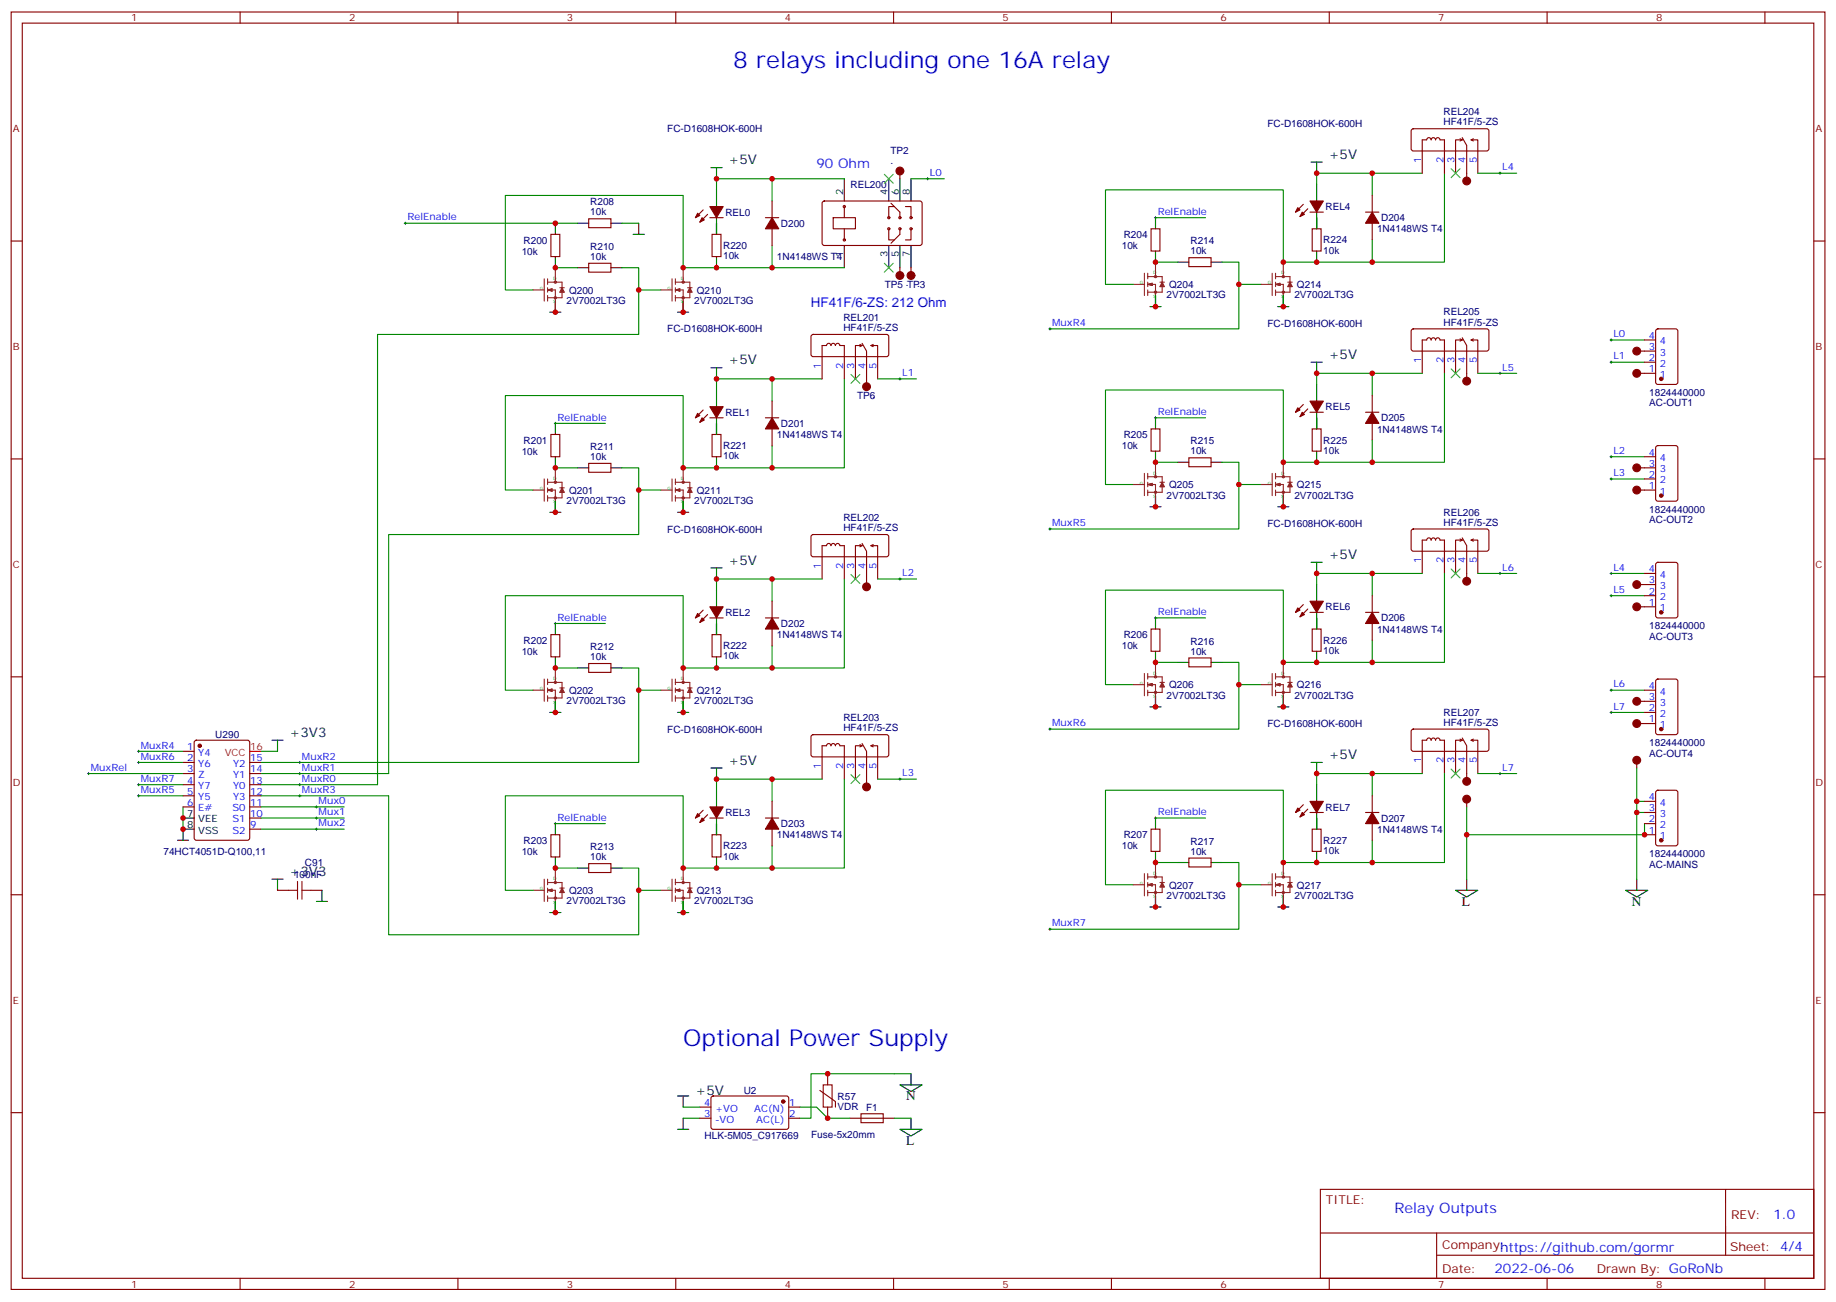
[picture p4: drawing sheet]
<svg xmlns="http://www.w3.org/2000/svg" width="583mm" height="413mm" viewBox="0 0 583 413" stroke-linecap="round" stroke-linejoin="round" font-family="sans-serif">
<g fill="none" stroke="#870000" stroke-width=".35">
<path d="M3.5 3.8h575.8v405.4h-575.8zM7.1 7.3h568.6v398.3h-568.6zM76.2 3.8v3.5M145.4 3.8v3.5M214.5 3.8v3.5M283.6 3.8v3.5M352.8 3.8v3.5M421.9 3.8v3.5M491.1 3.8v3.5M560.2 3.8v3.5M448.2 41.1l.4-.2h23.6l.4 .7v5.9l-.7 .4-23.5-.1-.5-.6v-5.6zM451.4 55v-10.6h1.5a.71 .71 0 0 1 .7-.7 .71 .71 0 0 1 .7 .7 .71 .71 0 0 1 .7-.7 .71 .71 0 0 1 .7 .7 .71 .71 0 0 1 .7-.7 .71 .71 0 0 1 .7 .7h1.4v10.6"/>
<path d="M463.4 44l.7 .4M464.1 44.4h-2.1v10.6M464.1 43.7l1.5 2.4v8.9M464.1 44.4l-.7 .3M467 44.4h2.1v10.6M467 44.4l.7 .3M467.7 44l-.7 .4M3.5 76.5h3.6M174.9 74.4h2.8v7h-2.8zM186.9 69.4h7v2.8h-7zM223.2 66.6l-2.5 2.5M224.6 68l-2.5 2.5"/>
<path d="M225.3 69.1h4.3M226 74.4h2.8v7h-2.8zM243 69.1h4.2M245.1 63.8v5.3M245.1 72.6v5.3M261.2 64l.5-.2h30.6l.4 .7-.1 13-.6 .4-30.6-.1-.5-.6v-12.7zM264.5 69.1h7v3.5h-7zM268 65.5v3.6M268 72.6v3.5M282.1 72.6v3.5h1.8M282.8 64.5l2.8 2.8v1.8M283.9 65.5h-1.8v3.6"/>
<path d="M285.6 72.6v1.8l-2.8 2.8M287.4 65.5h1.8v3.6M289.2 72.6v3.5h-1.8M365.4 72.6h2.8v7.1h-2.8zM413.7 64.8l-2.5 2.5M415.1 66.3l-2.5 2.4M415.8 67.3h4.3M416.5 72.6h2.8v7.1h-2.8zM433.5 67.3h4.2M435.6 62v5.3M435.6 70.8v5.3M575.7 76.5h3.6"/>
<path d="M186.9 83.5h7v2.9h-7zM377.4 81.8h7v2.8h-7zM257.7 106.3l.4-.2 23.6 .1 .4 .6v5.9l-.7 .5-23.5-.1-.5-.6v-5.7zM272.9 109.3l.7 .3M273.6 109.6h-2.1v10.6M273.6 108.9l1.5 2.5v8.8M273.6 109.6l-.7 .4M276.5 109.6h2.1v10.6M276.5 109.6l.7 .4M277.2 109.3l-.7 .3M448.2 104.6l.4-.2h23.6l.4 .7v5.9l-.7 .4-23.5-.1-.5-.6v-5.6zM451.4 118.5v-10.6h1.5a.71 .71 0 0 1 .7-.7 .71 .71 0 0 1 .7 .7 .71 .71 0 0 1 .7-.7 .71 .71 0 0 1 .7 .7 .71 .71 0 0 1 .7-.7 .71 .71 0 0 1 .7 .7h1.4v10.6"/>
<path d="M463.4 107.5l.7 .4M464.1 107.9h-2.1v10.6M464.1 107.2l1.5 2.4v8.9M464.1 107.9l-.7 .3M467 107.9h2.1v10.6M467 107.9l.7 .3M467.7 107.5l-.7 .4M522 107.9h3.5M522 118.5h3.5M522 114.9h3.5M522 111.4h3.5M525.8 104.6l.4-.2h5.7l.6 .4 .1 16.5-.5 .6-5.9 .1-.6-.5-.1-16.4z"/>
<path d="M174.9 137.9h2.8v7h-2.8zM223.2 130.1l-2.5 2.5M224.6 131.5l-2.5 2.5M225.3 132.6h4.3M226 137.9h2.8v7h-2.8zM243 132.6h4.2M245.1 127.3v5.3M245.1 136.1v5.3M260.9 120.2v-10.6h1.5a.71 .71 0 0 1 .7-.7 .71 .71 0 0 1 .7 .7 .71 .71 0 0 1 .7-.7 .71 .71 0 0 1 .7 .7 .71 .71 0 0 1 .7-.7 .71 .71 0 0 1 .7 .7h1.4v10.6M365.4 136.1h2.8v7.1h-2.8zM413.7 128.3l-2.5 2.5M415.1 129.8l-2.5 2.4"/>
<path d="M415.8 130.8h4.3M416.5 136.1h2.8v7.1h-2.8zM433.5 130.8h4.2M435.6 125.5v5.3M435.6 134.3v5.3M3.5 145.6h3.6M186.9 147h7v2.9h-7zM377.4 145.3h7v2.8h-7zM522 155.5h3.5M522 152h3.5M522 148.4h3.5M522 144.9h3.5"/>
<path d="M525.8 141.6l.4-.2h5.7l.6 .4 .1 16.5-.5 .7h-5.9l-.6-.4-.1-16.5zM575.7 145.6h3.6M257.7 169.8l.4-.2 23.6 .1 .4 .6v5.9l-.7 .5-23.5-.1-.5-.6v-5.7zM272.9 172.8l.7 .3M273.6 173.1h-2.1v10.6M273.6 172.4l1.5 2.5v8.8M273.6 173.1l-.7 .4M276.5 173.1h2.1v10.6M276.5 173.1l.7 .4M277.2 172.8l-.7 .3M448.2 168.1l.4-.2h23.6l.4 .7v5.9l-.7 .4-23.5-.1-.5-.6v-5.6zM463.4 171l.7 .4"/>
<path d="M464.1 171.4h-2.1v10.6M464.1 170.7l1.5 2.4v8.9M464.1 171.4l-.7 .3M467 171.4h2.1v10.6M467 171.4l.7 .3M467.7 171l-.7 .4M525.8 178.6l.4-.2h5.7l.6 .5 .1 16.5-.5 .6-5.9 .1-.6-.5-.1-16.5zM223.2 193.6l-2.5 2.5M224.6 195l-2.5 2.5M225.3 196.1h4.3M243 196.1h4.2M245.1 190.8v5.3"/>
<path d="M245.1 199.6v5.3M260.9 183.7v-10.6h1.5a.71 .71 0 0 1 .7-.7 .71 .71 0 0 1 .7 .7 .71 .71 0 0 1 .7-.7 .71 .71 0 0 1 .7 .7 .71 .71 0 0 1 .7-.7 .71 .71 0 0 1 .7 .7h1.4v10.6M365.4 199.6h2.8v7.1h-2.8zM413.7 191.8l-2.5 2.5M415.1 193.3l-2.5 2.4M415.8 194.3h4.3M416.5 199.6h2.8v7.1h-2.8zM433.5 194.3h4.2M435.6 189v5.3M435.6 197.8v5.3M451.4 182v-10.6h1.5a.71 .71 0 0 1 .7-.7 .71 .71 0 0 1 .7 .7 .71 .71 0 0 1 .7-.7 .71 .71 0 0 1 .7 .7 .71 .71 0 0 1 .7-.7 .71 .71 0 0 1 .7 .7h1.4v10.6M522 192.5h3.5"/>
<path d="M522 189h3.5M522 185.5h3.5M522 182h3.5M3.5 214.8h3.6M174.9 201.4h2.8v7h-2.8zM186.9 210.5h7v2.9h-7zM226 201.4h2.8v7h-2.8zM377.4 208.8h7v2.8h-7zM522 219h3.5M525.8 215.7l.4-.2h5.7l.6 .4 .1 16.5-.5 .7h-5.9l-.6-.4-.1-16.5zM575.7 214.8h3.6M58.1 238.4h3.5"/>
<path d="M61.9 235.1l.4-.2h16.3l.6 .4 .1 30.6-.5 .7h-16.5l-.6-.4-.1-30.6zM257.7 233.3l.4-.2 23.6 .1 .4 .6v5.9l-.7 .5-23.5-.1-.5-.6v-5.7zM272.9 236.3l.7 .3M273.6 236.6h-2.1v10.6M273.6 235.9l1.5 2.5v8.8M273.6 236.6l-.7 .4M276.5 236.6h2.1v10.6M276.5 236.6l.7 .4M277.2 236.3l-.7 .3M448.2 231.6l.4-.2h23.6l.4 .7v5.9l-.7 .4-23.5-.1-.5-.6v-5.6zM463.4 234.5l.7 .4M464.1 234.9h-2.1v10.6"/>
<path d="M464.1 234.2l1.5 2.4v8.9M464.1 234.9l-.7 .3M467 234.9h2.1v10.6M467 234.9l.7 .3M467.7 234.5l-.7 .4M522 229.6h3.5M522 226.1h3.5M522 222.5h3.5M58.1 241.9h3.5M58.1 245.5h3.5M58.1 249h3.5M58.1 252.5h3.5"/>
<path d="M58.1 256h3.5M79.3 259.6h3.5M79.3 241.9h3.5M79.3 245.5h3.5M79.3 249h3.5M79.3 252.5h3.5M79.3 256h3.5M223.2 257.1l-2.5 2.5M224.6 258.5l-2.5 2.5M225.3 259.6h4.3M243 259.6h4.2M245.1 254.3v5.3"/>
<path d="M260.9 247.2v-10.6h1.5a.71 .71 0 0 1 .7-.7 .71 .71 0 0 1 .7 .7 .71 .71 0 0 1 .7-.7 .71 .71 0 0 1 .7 .7 .71 .71 0 0 1 .7-.7 .71 .71 0 0 1 .7 .7h1.4v10.6M413.7 255.3l-2.5 2.5M415.1 256.8l-2.5 2.4M415.8 257.8h4.3M433.5 257.8h4.2M435.6 252.5v5.3M451.4 245.5v-10.6h1.5a.71 .71 0 0 1 .7-.7 .71 .71 0 0 1 .7 .7 .71 .71 0 0 1 .7-.7 .71 .71 0 0 1 .7 .7 .71 .71 0 0 1 .7-.7 .71 .71 0 0 1 .7 .7h1.4v10.6M522 257.8h3.5M522 254.3h3.5M525.8 251l.4-.2h5.7l.6 .4 .1 16.5-.5 .6-5.9 .1-.6-.5-.1-16.4zM79.3 263.1h3.5M174.9 264.9h2.8v7h-2.8z"/>
<path d="M186.9 274h7v2.9h-7zM226 264.9h2.8v7h-2.8zM245.1 263.1v5.3M365.4 263.1h2.8v7.1h-2.8zM377.4 272.3h7v2.8h-7zM416.5 263.1h2.8v7.1h-2.8zM435.6 261.3v5.3M522 264.9h3.5M522 261.3h3.5M3.5 283.9h3.6M88.1 282.5h3.5M98.7 282.5h3.5"/>
<path d="M575.7 283.9h3.6M3.5 353.1h3.6M222.1 354.8h3.6M222.1 351.3h3.6M225.9 348l.5-.2h23.5l.5 .7-.1 9.4-.6 .5-23.6-.1-.4-.7v-9.1zM250.4 354.8h3.5M250.4 351.3h3.5M260.2 346l5 3.5v1.8M262.7 340.7v3.5M262.7 351.3v3.5M269.8 354.8h14.1M273.3 353.4h7.1v2.8h-7.1z"/>
<path d="M575.7 353.1h3.6M419.1 377.4h156.6v28.2h-156.6zM547.7 377.4v20.9M419.1 391.2h156.5M456 398.3h119.6M456 391.2v14.2M76.2 405.6v3.6M145.4 405.6v3.6M214.5 405.6v3.6M283.6 405.6v3.6M352.8 405.6v3.6M421.9 405.6v3.6"/>
<path d="M491.1 405.6v3.6M560.2 405.6v3.6"/>
<circle cx="268" cy="76.1" r=".35"/>
<circle cx="268" cy="65.5" r=".35"/>
<circle cx="282.1" cy="72.6" r=".35"/>
<circle cx="282.1" cy="69.1" r=".35"/>
<circle cx="285.6" cy="72.6" r=".35"/>
<circle cx="285.6" cy="69.1" r=".35"/>
<circle cx="289.2" cy="69.1" r=".35"/>
<circle cx="289.2" cy="72.6" r=".35"/>
</g>
<g fill="none" stroke="#000" stroke-width=".32">
<path d="M294.1 56.7h.7M294.5 56.4v.7M475.8 55h.7M476.1 54.6v.7M128.3 70.8h.7M128.7 70.5v.7M366.4 69.1h.7M366.8 68.7v.7M285.6 119.9v.7M332.9 104.4h.7M333.3 104v.7M475.8 118.5h.7"/>
<path d="M476.1 118.1v.7M511.1 114.9h.7M511.1 107.9h.7M511.4 107.5v.7M511.4 114.6v.7M175.9 134.3h.7M176.3 134v.7M285.3 120.2h.7M366.4 132.6h.7M366.8 132.2v.7M511.1 152h.7M511.1 144.9h.7"/>
<path d="M511.4 144.6v.7M511.4 151.6v.7M332.9 167.9h.7M333.3 167.5v.7M175.9 197.8h.7M176.3 197.5v.7M285.3 183.7h.7M285.6 183.4v.7M366.4 196.1h.7M366.8 195.7v.7M475.8 182h.7M476.1 181.6v.7"/>
<path d="M511.1 182h.7M511.1 189h.7M511.4 181.6v.7M511.4 188.7v.7M511.1 219h.7M511.4 218.7v.7M43.6 238.4h.7M44 238.1v.7M332.9 231.4h.7M333.3 231v.7M511.1 226.1h.7M511.4 225.7v.7"/>
<path d="M27.8 245.5h.7M28.1 245.1v.7M43.6 241.9h.7M43.6 249h.7M43.6 252.5h.7M44 241.6v.7M44 248.6v.7M44 252.2v.7M94.8 245.5h.7M94.8 241.9h.7M94.8 249h.7M94.8 252.5h.7"/>
<path d="M95.1 241.6v.7M95.1 245.1v.7M95.1 248.6v.7M95.1 252.2v.7M100.1 256h.7M100.1 259.6h.7M100.4 255.7v.7M100.4 259.2v.7M285.3 247.2h.7M285.6 246.9v.7M366.4 259.6h.7M366.8 259.2v.7"/>
<path d="M475.8 245.5h.7M476.1 245.1v.7M100.1 263.1h.7M100.4 262.7v.8M175.9 261.3h.7M176.3 261v.7M332.9 294.9h.7M333.3 294.5v.7"/>
</g>
<g fill="none" stroke="#000" stroke-width=".35">
<path d="M225.7 53.2h3.5M227.4 53.2v3.5M268 56.7v7.1M282.1 56.7v7.1M285.6 56.7v7.1M289.2 56.7v7.1M416.2 51.4h3.5M417.9 51.4v3.6M417.9 58.5v5.3M176.3 70.8v3.6M183.3 70.8h3.6M193.9 70.8h3.5"/>
<path d="M201 74.4h3.5M202.7 70.8v3.6M227.4 60.3v5.2M227.4 69.1v5.3M268 77.9v7M282.1 77.9v7M285.6 77.9v7M289.2 77.9v7M366.8 69.1v3.5M366.8 79.7v3.5M417.9 67.3v5.3M417.9 79.7v3.5"/>
<path d="M174.5 99.1h3.5M176.3 81.4v3.5M176.3 95.5v3.6M183.3 84.9h3.6M193.9 84.9h3.5M215.1 99.1h3.5M216.9 95.5v3.6M227.4 81.4v3.5M365 97.3h3.5M366.8 93.8v3.5M373.8 83.2h3.6M384.4 83.2h3.5"/>
<path d="M405.6 97.3h3.5M407.4 93.8v3.5M225.7 116.7h3.5M227.4 116.7v3.5M416.2 114.9h3.5M417.9 114.9v3.6M176.3 134.3v3.6M227.4 123.8v5.2M227.4 132.6v5.3M366.8 132.6v3.5M417.9 122v5.3M417.9 130.8v5.3"/>
<path d="M176.3 144.9v3.5M176.3 159v3.6M183.3 148.4h3.6M193.9 148.4h3.5M216.9 159v3.6M227.4 144.9v3.5M366.8 143.2v3.5M366.8 157.3v3.5M373.8 146.7h3.6M384.4 146.7h3.5M407.4 157.3v3.5M417.9 143.2v3.5"/>
<path d="M174.5 162.6h3.5M215.1 162.6h3.5M365 160.8h3.5M405.6 160.8h3.5M416.2 178.4h3.5M417.9 178.4v3.6M176.3 197.8v3.6M225.7 180.2h3.5M227.4 180.2v3.5M227.4 187.3v5.2M227.4 196.1v5.3M366.8 196.1v3.5"/>
<path d="M417.9 185.5v5.3M417.9 194.3v5.3M176.3 208.4v3.5M183.3 211.9h3.6M193.9 211.9h3.5M227.4 208.4v3.5M366.8 206.7v3.5M373.8 210.2h3.6M384.4 210.2h3.5M417.9 206.7v3.5M86.3 234.9h3.6M88.1 234.9v3.5"/>
<path d="M174.5 226.1h3.5M176.3 222.5v3.6M215.1 226.1h3.5M216.9 222.5v3.6M365 224.3h3.5M366.8 220.8v3.5M405.6 224.3h3.5M407.4 220.8v3.5M58.1 259.6h3.5M225.7 243.7h3.5M227.4 243.7v3.5M227.4 250.8v5.2"/>
<path d="M227.4 259.6v5.3M366.8 259.6v3.5M416.2 241.9h3.5M417.9 241.9v3.6M417.9 249v5.3M417.9 257.8v5.3M56.3 266.6h3.6M61.6 263.1h-3.5v3.5M86.3 279h3.6M88.1 279v3.5M176.3 261.3v3.6M176.3 271.9v3.5"/>
<path d="M183.3 275.4h3.6M193.9 275.4h3.5M227.4 271.9v3.5M366.8 270.2v3.5M373.8 273.7h3.6M384.4 273.7h3.5M417.9 270.2v3.5M465.6 279v3.5M519.5 279v3.5M100.4 286h3.6M102.2 282.5v3.5M174.5 289.6h3.5"/>
<path d="M176.3 286v3.6M215.1 289.6h3.5M216.9 286v3.6M365 287.8h3.5M366.8 284.3v3.5M405.6 287.8h3.5M407.4 284.3v3.5M462 282.5h7.1l-3.5 2.1zM516 282.5h7.1l-3.6 2.1zM215.1 347.8h3.5M215.1 358.4h3.5M216.9 347.8v3.5"/>
<path d="M216.9 354.8v3.6M285.6 344.2h7.1l-3.5 2.2zM285.6 358.4h7.1l-3.5 2.1zM289.2 340.7v3.5M289.2 354.8v3.6"/>
</g>
<g fill="none" stroke="#008700" stroke-width=".35">
<path d="M245.1 56.7h22.9M289.2 56.7h10.6M417.9 58.5v-3.5h17.7v7M435.6 55h15.8M458.5 55v28.2h-22.9M469.1 55h12.3M128.7 70.8h54.6M197.4 70.8h5.3M227.4 60.3v-3.6h17.7v7.1M227.4 70.8v3.6M245.1 77.9v7h-28.2v-22.9h-56.5v30h8.8M366.8 69.1h15.9"/>
<path d="M417.9 69.1v3.5M435.6 76.1v7.1h-28.2v-22.9h-56.5v29.9h8.8M176.3 95.5v3.6M176.3 84.9h7M197.4 84.9h5.3v7.1h7.1M202.7 92v14.1h-82.9v142.9h-37M216.9 95.5v3.6M245.1 84.9h22.9M366.8 83.2h7M366.8 93.8v3.5M387.9 83.2h5.3v7h7.1M393.2 90.2v14.2h-59.9"/>
<path d="M407.4 93.8v3.5M435.6 118.5h15.8M458.5 118.5v28.2h-22.9M469.1 118.5h12.3M511.4 107.9h10.6M511.4 114.9h10.6M176.3 134.3h15.9M227.4 123.8v-3.6h17.7v7.1M227.4 134.3v3.6M245.1 120.2h15.8M268 120.2v28.2h-22.9M278.6 120.2h12.3"/>
<path d="M366.8 132.6h15.9M417.9 122v-3.5h17.7v7M417.9 132.6v3.5M435.6 139.6v7.1h-28.2v-22.9h-56.5v29.9h8.8M176.3 159v3.6M176.3 148.4h7M197.4 148.4h5.3v7.1h7.1M202.7 155.5v14.1h-79.3v75.9h-40.6M216.9 159v3.6M245.1 141.4v7h-28.2v-22.9h-56.5v30h8.8M366.8 157.3v3.5M366.8 146.7h7"/>
<path d="M387.9 146.7h5.3v7h7.1M393.2 153.7v14.2h-59.9M407.4 157.3v3.5M511.4 144.9h10.6M511.4 152h10.6M176.3 197.8h15.9M227.4 187.3v-3.6h17.7v7.1M227.4 197.8v3.6M245.1 183.7h15.8M268 183.7v28.2h-22.9M278.6 183.7h12.3M366.8 196.1h15.9"/>
<path d="M417.9 185.5v-3.5h17.7v7M417.9 196.1v3.5M435.6 182h15.8M458.5 182v28.2h-22.9M469.1 182h12.3M511.4 182h10.6M511.4 189h10.6M176.3 211.9h7M197.4 211.9h5.3v7.1h7.1M202.7 219v22.9h-119.9M245.1 204.9v7h-28.2v-22.9h-56.5v30h8.8M366.8 210.2h7"/>
<path d="M387.9 210.2h5.3v7h7.1M393.2 217.2v14.2h-59.9M435.6 203.1v7.1h-28.2v-22.9h-56.5v29.9h8.8M511.4 219h10.6M44 238.4h14.1M82.8 238.4h5.3M176.3 222.5v3.6M216.9 222.5v3.6M366.8 220.8v3.5M407.4 220.8v3.5M511.4 226.1h10.6M28.1 245.5h30"/>
<path d="M44 241.9h14.1M44 249h14.1M44 252.5h14.1M58.1 256v7.1M82.8 252.5h40.6v44.1h79.3v-14.1M82.8 256h26.5M82.8 259.6h26.5M227.4 250.8v-3.6h17.7v7.1M245.1 247.2h15.8M268 247.2v28.2h-22.9M278.6 247.2h12.3M366.8 259.6h15.9"/>
<path d="M417.9 249v-3.5h17.7v7M417.9 259.6v3.5M435.6 245.5h15.8M458.5 245.5v28.2h-22.9M465.6 256v23M469.1 245.5h12.3M519.5 243.7v35.3M519.5 254.3h2.5M519.5 257.8h2.5M82.8 263.1h26.5M176.3 275.4h7M176.3 261.3h15.9"/>
<path d="M197.4 275.4h5.3v7.1h7.1M227.4 261.3v3.6M245.1 268.4v7h-28.2v-22.9h-56.5v30h8.8M366.8 273.7h7M387.9 273.7h5.3v7h7.1M435.6 266.6v7.1h-28.2v-22.9h-56.5v29.9h8.8M522 261.3v3.6h-56.4M176.3 286v3.6M216.9 286v3.6M366.8 284.3v3.5M393.2 280.7v14.2h-59.9M407.4 284.3v3.5"/>
<path d="M216.9 351.3h5.2M216.9 354.8h5.2M253.9 351.3h5.3l3.5 3.5h7.1M283.9 354.8h5.3M289.2 340.7h-31.8v14.1h-3.5"/>
</g>
<g fill="none" stroke="#8c2424" stroke-width=".35">
<path d="M169.2 92h3.6M172.8 88.5v7M173.8 89.5h4.6v2.5M173.8 92h2.5v7.1M173.8 88.5v1.7M173.8 91.3v1.4M173.8 93.8v1.7M173.8 92l1.4 .4M174.5 92l.7 .4M175.2 91.7v.7M175.2 91.7l-1.4 .3M175.2 91.7l-1 .3 1 .4"/>
<path d="M176.3 84.9v4.6M177.7 91.3h1.4M178.4 91.3l.7 1.4h-1.4zM178.4 92.4v2.1h-4.6M178.4 92l.4 .7M178.4 92l-.4 .7M178.4 92l.4 .4M178.4 92l-.4 .4M209.8 92h3.5M213.3 88.5v7M214.4 89.5h4.6v2.5M214.4 92h2.5v7.1"/>
<path d="M214.4 88.5v1.7M214.4 91.3v1.4M214.4 93.8v1.7M214.4 92l1.4 .4M215.1 92l.7 .4M215.8 91.7v.7M215.8 91.7l-1.4 .3M215.8 91.7l-1.1 .3 1.1 .4M216.9 84.9v4.6M218.3 91.3h1.4M219 91.3l.7 1.4h-1.4zM219 92.4v2.1h-4.6"/>
<path d="M219 92l.3 .7M219 92l-.4 .7M219 92l.3 .4M219 92l-.4 .4M359.7 90.2h3.6M363.3 86.7v7.1M364.3 87.8h4.6v2.4M364.3 90.2h2.5v7.1M364.3 86.7v1.8M364.3 89.5v1.4M364.3 92v1.8M364.3 90.2l1.4 .4"/>
<path d="M365 90.2l.7 .4M365.7 89.9l-1.4 .3M365.7 89.9v.7M365.7 89.9l-1 .3 1 .4M366.8 83.2v4.6M368.2 89.5h1.4M368.9 90.6v2.1h-4.6M368.9 89.5l.7 1.4h-1.4zM368.9 90.2l.4 .7M368.9 90.2l-.4 .7M368.9 90.2l.4 .4M368.9 90.2l-.4 .4"/>
<path d="M400.3 90.2h3.5M403.8 86.7v7.1M404.9 87.8h4.6v2.4M404.9 90.2h2.5v7.1M404.9 86.7v1.8M404.9 89.5v1.4M404.9 92v1.8M404.9 90.2l1.4 .4M405.6 90.2l.7 .4M406.3 89.9l-1.4 .3M406.3 89.9v.7M406.3 89.9l-1.1 .3 1.1 .4"/>
<path d="M407.4 83.2v4.6M408.8 89.5h1.4M409.5 90.6v2.1h-4.6M409.5 89.5l.7 1.4h-1.4zM409.5 90.2l.3 .7M409.5 90.2l-.4 .7M409.5 90.2l.3 .4M409.5 90.2l-.4 .4M169.2 155.5h3.6M172.8 152v7M173.8 153h4.6v2.5M173.8 155.5h2.5v7.1"/>
<path d="M173.8 152v1.7M173.8 154.8v1.4M173.8 157.3v1.7M173.8 155.5l1.4 .4M174.5 155.5l.7 .4M175.2 155.2v.7M175.2 155.2l-1.4 .3M175.2 155.2l-1 .3 1 .4M176.3 148.4v4.6M177.7 154.8h1.4M178.4 154.8l.7 1.4h-1.4zM178.4 155.9v2.1h-4.6"/>
<path d="M178.4 155.5l.4 .7M178.4 155.5l-.4 .7M178.4 155.5l.4 .4M178.4 155.5l-.4 .4M209.8 155.5h3.5M213.3 152v7M214.4 153h4.6v2.5M214.4 155.5h2.5v7.1M214.4 152v1.7M214.4 154.8v1.4M214.4 157.3v1.7M214.4 155.5l1.4 .4"/>
<path d="M215.1 155.5l.7 .4M215.8 155.2v.7M215.8 155.2l-1.4 .3M215.8 155.2l-1.1 .3 1.1 .4M216.9 148.4v4.6M218.3 154.8h1.4M219 154.8l.7 1.4h-1.4zM219 155.9v2.1h-4.6M219 155.5l.3 .7M219 155.5l-.4 .7M219 155.5l.3 .4M219 155.5l-.4 .4"/>
<path d="M359.7 153.7h3.6M363.3 150.2v7.1M364.3 151.3h4.6v2.4M364.3 153.7h2.5v7.1M364.3 150.2v1.8M364.3 153v1.4M364.3 155.5v1.8M364.3 153.7l1.4 .4M365 153.7l.7 .4M365.7 153.4v.7M365.7 153.4l-1.4 .3M365.7 153.4l-1 .3 1 .4"/>
<path d="M366.8 146.7v4.6M368.2 153h1.4M368.9 154.1v2.1h-4.6M368.9 153l.7 1.4h-1.4zM368.9 153.7l.4 .7M368.9 153.7l-.4 .7M368.9 153.7l.4 .4M368.9 153.7l-.4 .4M400.3 153.7h3.5M403.8 150.2v7.1M404.9 151.3h4.6v2.4M404.9 153.7h2.5v7.1"/>
<path d="M404.9 150.2v1.8M404.9 153v1.4M404.9 155.5v1.8M404.9 153.7l1.4 .4M405.6 153.7l.7 .4M406.3 153.4v.7M406.3 153.4l-1.4 .3M406.3 153.4l-1.1 .3 1.1 .4M407.4 146.7v4.6M408.8 153h1.4M409.5 154.1v2.1h-4.6M409.5 153l.7 1.4h-1.4z"/>
<path d="M409.5 153.7l.3 .7M409.5 153.7l-.4 .7M409.5 153.7l.3 .4M409.5 153.7l-.4 .4M169.2 219h3.6M172.8 215.5v7M173.8 216.5h4.6v2.5M173.8 219h2.5v7.1M173.8 215.5v1.7M173.8 218.3v1.4M173.8 219l1.4 .4M174.5 219l.7 .4"/>
<path d="M175.2 218.7v.7M175.2 218.7l-1.4 .3M175.2 218.7l-1 .3 1 .4M176.3 211.9v4.6M177.7 218.3h1.4M178.4 218.3l.7 1.4h-1.4zM178.4 219.4v2.1h-4.6M178.4 219l.4 .7M178.4 219l-.4 .7M178.4 219l.4 .4M178.4 219l-.4 .4M209.8 219h3.5"/>
<path d="M213.3 215.5v7M214.4 216.5h4.6v2.5M214.4 219h2.5v7.1M214.4 215.5v1.7M214.4 218.3v1.4M214.4 219l1.4 .4M215.1 219l.7 .4M215.8 218.7v.7M215.8 218.7l-1.4 .3M215.8 218.7l-1.1 .3 1.1 .4M216.9 211.9v4.6M218.3 218.3h1.4"/>
<path d="M219 218.3l.7 1.4h-1.4zM219 219.4v2.1h-4.6M219 219l.3 .7M219 219l-.4 .7M219 219l.3 .4M219 219l-.4 .4M359.7 217.2h3.6M363.3 213.7v7.1M364.3 214.8h4.6v2.4M364.3 217.2h2.5v7.1M364.3 213.7v1.8M364.3 216.5v1.4"/>
<path d="M364.3 219v1.8M364.3 217.2l1.4 .4M365 217.2l.7 .4M365.7 216.9v.7M365.7 216.9l-1.4 .3M365.7 216.9l-1 .3 1 .4M366.8 210.2v4.6M368.2 216.5h1.4M368.9 217.6v2.1h-4.6M368.9 216.5l.7 1.4h-1.4zM368.9 217.2l.4 .7M368.9 217.2l-.4 .7"/>
<path d="M368.9 217.2l.4 .4M368.9 217.2l-.4 .4M400.3 217.2h3.5M403.8 213.7v7.1M404.9 214.8h4.6v2.4M404.9 217.2h2.5v7.1M404.9 213.7v1.8M404.9 216.5v1.4M404.9 219v1.8M404.9 217.2l1.4 .4M405.6 217.2l.7 .4M406.3 216.9v.7"/>
<path d="M406.3 216.9l-1.4 .3M406.3 216.9l-1.1 .3 1.1 .4M407.4 210.2v4.6M408.8 216.5h1.4M409.5 217.6v2.1h-4.6M409.5 216.5l.7 1.4h-1.4zM409.5 217.2l.3 .7M409.5 217.2l-.4 .7M409.5 217.2l.3 .4M409.5 217.2l-.4 .4M173.8 220.8v1.7M214.4 220.8v1.7"/>
<path d="M172.8 279v7M173.8 279v1.7M176.3 275.4v4.6M213.3 279v7M214.4 279v1.7M216.9 275.4v4.6M363.3 277.2v7.1M364.3 278.3h4.6v2.4M364.3 277.2v1.8M366.8 273.7v4.6M403.8 277.2v7.1M404.9 278.3h4.6v2.4"/>
<path d="M404.9 277.2v1.8M407.4 273.7v4.6M169.2 282.5h3.6M173.8 280h4.6v2.5M173.8 282.5h2.5v7.1M173.8 281.8v1.4M173.8 284.3v1.7M173.8 282.5l1.4 .4M174.5 282.5l.7 .4M175.2 282.2l-1.4 .3M175.2 282.2v.7M175.2 282.2l-1 .3 1 .4"/>
<path d="M177.7 281.8h1.4M178.4 281.8l.7 1.4h-1.4zM178.4 282.9v2.1h-4.6M178.4 282.5l.4 .7M178.4 282.5l-.4 .7M178.4 282.5l.4 .4M178.4 282.5l-.4 .4M209.8 282.5h3.5M214.4 280h4.6v2.5M214.4 282.5h2.5v7.1M214.4 281.8v1.4M214.4 284.3v1.7"/>
<path d="M214.4 282.5l1.4 .4M215.1 282.5l.7 .4M215.8 282.2l-1.4 .3M215.8 282.2v.7M215.8 282.2l-1.1 .3 1.1 .4M218.3 281.8h1.4M219 281.8l.7 1.4h-1.4zM219 282.9v2.1h-4.6M219 282.5l.3 .7M219 282.5l-.4 .7M219 282.5l.3 .4M219 282.5l-.4 .4"/>
<path d="M359.7 280.7h3.6M364.3 280.7h2.5v7.1M364.3 280v1.4M364.3 282.5v1.8M364.3 280.7l1.4 .4M365 280.7l.7 .4M365.7 280.4v.7M365.7 280.4l-1.4 .3M365.7 280.4l-1 .3 1 .4M368.2 280h1.4M368.9 281.1v2.1h-4.6M368.9 280l.7 1.4h-1.4z"/>
<path d="M368.9 280.7l.4 .7M368.9 280.7l-.4 .7M368.9 280.7l.4 .4M368.9 280.7l-.4 .4M400.3 280.7h3.5M404.9 280.7h2.5v7.1M404.9 280v1.4M404.9 282.5v1.8M404.9 280.7l1.4 .4M405.6 280.7l.7 .4M406.3 280.4v.7M406.3 280.4l-1.4 .3"/>
<path d="M406.3 280.4l-1.1 .3 1.1 .4M408.8 280h1.4M409.5 281.1v2.1h-4.6M409.5 280l.7 1.4h-1.4zM409.5 280.7l.3 .7M409.5 280.7l-.4 .7M409.5 280.7l.3 .4M409.5 280.7l-.4 .4"/>
<circle cx="176.3" cy="94.5" r=".35"/>
<circle cx="176.3" cy="89.5" r=".35"/>
<circle cx="216.9" cy="94.5" r=".35"/>
<circle cx="216.9" cy="89.5" r=".35"/>
<circle cx="366.8" cy="87.8" r=".35"/>
<circle cx="366.8" cy="92.7" r=".35"/>
<circle cx="407.4" cy="87.8" r=".35"/>
<circle cx="407.4" cy="92.7" r=".35"/>
<circle cx="176.3" cy="158" r=".35"/>
<circle cx="176.3" cy="153" r=".35"/>
<circle cx="216.9" cy="153" r=".35"/>
<circle cx="216.9" cy="158" r=".35"/>
<circle cx="366.8" cy="151.3" r=".35"/>
<circle cx="366.8" cy="156.2" r=".35"/>
<circle cx="407.4" cy="151.3" r=".35"/>
<circle cx="407.4" cy="156.2" r=".35"/>
<circle cx="176.3" cy="216.5" r=".35"/>
<circle cx="216.9" cy="216.5" r=".35"/>
<circle cx="366.8" cy="219.7" r=".35"/>
<circle cx="366.8" cy="214.8" r=".35"/>
<circle cx="407.4" cy="219.7" r=".35"/>
<circle cx="407.4" cy="214.8" r=".35"/>
<circle cx="176.3" cy="221.5" r=".35"/>
<circle cx="216.9" cy="221.5" r=".35"/>
<circle cx="366.8" cy="278.3" r=".35"/>
<circle cx="407.4" cy="278.3" r=".35"/>
<circle cx="176.3" cy="285" r=".35"/>
<circle cx="176.3" cy="280" r=".35"/>
<circle cx="216.9" cy="280" r=".35"/>
<circle cx="216.9" cy="285" r=".35"/>
<circle cx="366.8" cy="283.2" r=".35"/>
<circle cx="407.4" cy="283.2" r=".35"/>
</g>
<g fill="#870000" stroke="#870000" stroke-width=".35">
<path d="M415.8 63.8h4.3l-2.2 3.5z"/>
<path d="M413.3 67.3l.8 .7-1.5 .7z"/>
<path d="M411.9 65.9l.7 .7-1.4 .7z"/>
<path d="M415.8 127.3h4.3l-2.2 3.5z"/>
<path d="M413.3 130.8l.8 .7-1.5 .7z"/>
<path d="M411.9 129.4l.7 .7-1.4 .7z"/>
<path d="M415.8 190.8h4.3l-2.2 3.5z"/>
<path d="M413.3 194.3l.8 .7-1.5 .7z"/>
<path d="M411.9 192.9l.7 .7-1.4 .7z"/>
<path d="M415.8 254.3h4.3l-2.2 3.5z"/>
<path d="M413.3 257.8l.8 .7-1.5 .7z"/>
<path d="M411.9 256.4l.7 .7-1.4 .7z"/>
<path d="M225.3 256h4.3l-2.2 3.6z"/>
<path d="M222.8 259.6l.8 .7-1.5 .7z"/>
<path d="M221.4 258.2l.7 .7-1.4 .7z"/>
<path d="M225.3 192.5h4.3l-2.2 3.6z"/>
<path d="M222.8 196.1l.8 .7-1.5 .7z"/>
<path d="M221.4 194.7l.7 .7-1.4 .7z"/>
<path d="M225.3 129h4.3l-2.2 3.6z"/>
<path d="M222.8 132.6l.8 .7-1.5 .7z"/>
<path d="M221.4 131.2l.7 .7-1.4 .7z"/>
<path d="M225.3 65.5h4.3l-2.2 3.6z"/>
<path d="M222.8 69.1l.8 .7-1.5 .7z"/>
<path d="M221.4 67.7l.7 .7-1.4 .7z"/>
<path d="M245.1 69.1l2.1 3.5h-4.2z"/>
<path d="M245.1 132.6l2.1 3.5h-4.2z"/>
<path d="M245.1 196.1l2.1 3.5h-4.2z"/>
<path d="M245.1 259.6l2.1 3.5h-4.2z"/>
<path d="M435.6 67.3l2.1 3.5h-4.2z"/>
<path d="M435.6 130.8l2.1 3.5h-4.2z"/>
<path d="M435.6 194.3l2.1 3.5h-4.2z"/>
<path d="M435.6 257.8l2.1 3.5h-4.2z"/>
<circle cx="63.4" cy="236.6" r=".53"/>
<circle cx="285.6" cy="54.3" r="1.23"/>
<circle cx="285.6" cy="87.4" r="1.23"/>
<circle cx="275.1" cy="122.7" r="1.23"/>
<circle cx="519.5" cy="241.2" r="1.23"/>
<circle cx="519.5" cy="229.6" r="1.23"/>
<circle cx="519.5" cy="222.5" r="1.23"/>
<circle cx="519.5" cy="192.5" r="1.23"/>
<circle cx="519.5" cy="185.5" r="1.23"/>
<circle cx="519.5" cy="155.5" r="1.23"/>
<circle cx="519.5" cy="148.4" r="1.23"/>
<circle cx="519.5" cy="118.5" r="1.23"/>
<circle cx="519.5" cy="111.4" r="1.23"/>
<circle cx="465.6" cy="253.6" r="1.23"/>
<circle cx="465.6" cy="247.9" r="1.23"/>
<circle cx="465.6" cy="184.4" r="1.23"/>
<circle cx="465.6" cy="120.9" r="1.23"/>
<circle cx="465.6" cy="57.4" r="1.23"/>
<circle cx="275.1" cy="249.7" r="1.23"/>
<circle cx="275.1" cy="186.2" r="1.23"/>
<circle cx="289.2" cy="87.4" r="1.23"/>
<circle cx="527.3" cy="120.2" r=".53"/>
<circle cx="527.3" cy="157.3" r=".53"/>
<circle cx="527.3" cy="194.3" r=".53"/>
<circle cx="527.3" cy="231.4" r=".53"/>
<circle cx="527.3" cy="266.6" r=".53"/>
<circle cx="248.6" cy="349.5" r=".53"/>
</g>
<path d="M79.3 238.4h3.5" fill="none" stroke="#f00" stroke-width=".35"/>
<g fill="none" stroke="#850000" stroke-width=".35">
<path d="M285.6 55v1.7M465.6 55v1.7M285.6 84.9v1.8M289.2 84.9v1.8M465.6 118.5v1.7M520.2 118.5h1.8M520.2 111.4h1.8M275.1 120.2v1.8M520.2 155.5h1.8M520.2 148.4h1.8M275.1 183.7v1.8M465.6 182v1.7"/>
<path d="M520.2 192.5h1.8M520.2 185.5h1.8M520.2 229.6h1.8M520.2 222.5h1.8M275.1 247.2v1.8M465.6 245.5v1.7M465.6 254.3v1.7M519.5 241.9v1.8"/>
</g>
<g fill="none" stroke="#3c3" stroke-width=".35">
<path d="M280.7 55.3l2.8 2.8M283.5 55.3l-2.8 2.8M460.6 53.6l2.8 2.8M463.4 53.6l-2.8 2.8M280.7 83.5l2.8 2.9M283.5 83.5l-2.8 2.9M270.1 118.8l2.8 2.8M272.9 118.8l-2.8 2.8M460.6 117.1l2.8 2.8M463.4 117.1l-2.8 2.8M270.1 182.3l2.8 2.8M272.9 182.3l-2.8 2.8"/>
<path d="M460.6 180.6l2.8 2.8M463.4 180.6l-2.8 2.8M270.1 245.8l2.8 2.8M272.9 245.8l-2.8 2.8M460.6 244.1l2.8 2.8M463.4 244.1l-2.8 2.8"/>
</g>
<path d="M94.4 279.7v5.6M95.8 279.7v5.6M91.6 282.5h2.8M95.8 282.5h2.9M261.3 344.2h2.8v7.1h-2.8z" fill="none" stroke="#a10000" stroke-width=".35"/>
<g fill="#c00">
<circle cx="58.1" cy="263.1" r=".88"/>
<circle cx="58.1" cy="259.6" r=".88"/>
<circle cx="366.8" cy="83.2" r=".88"/>
<circle cx="407.4" cy="83.2" r=".88"/>
<circle cx="417.9" cy="83.2" r=".88"/>
<circle cx="417.9" cy="146.7" r=".88"/>
<circle cx="407.4" cy="146.7" r=".88"/>
<circle cx="366.8" cy="146.7" r=".88"/>
<circle cx="417.9" cy="182" r=".88"/>
<circle cx="417.9" cy="210.2" r=".88"/>
<circle cx="407.4" cy="210.2" r=".88"/>
<circle cx="366.8" cy="210.2" r=".88"/>
<circle cx="417.9" cy="273.7" r=".88"/>
<circle cx="407.4" cy="273.7" r=".88"/>
<circle cx="366.8" cy="273.7" r=".88"/>
<circle cx="176.3" cy="275.4" r=".88"/>
<circle cx="216.9" cy="275.4" r=".88"/>
<circle cx="227.4" cy="275.4" r=".88"/>
<circle cx="176.3" cy="211.9" r=".88"/>
<circle cx="216.9" cy="211.9" r=".88"/>
<circle cx="227.4" cy="211.9" r=".88"/>
<circle cx="176.3" cy="148.4" r=".88"/>
<circle cx="216.9" cy="148.4" r=".88"/>
<circle cx="227.4" cy="148.4" r=".88"/>
<circle cx="227.4" cy="84.9" r=".88"/>
<circle cx="216.9" cy="84.9" r=".88"/>
<circle cx="176.3" cy="84.9" r=".88"/>
<circle cx="176.3" cy="70.8" r=".88"/>
<circle cx="202.7" cy="92" r=".88"/>
<circle cx="176.3" cy="99.1" r=".88"/>
<circle cx="216.9" cy="99.1" r=".88"/>
<circle cx="202.7" cy="155.5" r=".88"/>
<circle cx="216.9" cy="162.6" r=".88"/>
<circle cx="176.3" cy="162.6" r=".88"/>
<circle cx="202.7" cy="219" r=".88"/>
<circle cx="216.9" cy="226.1" r=".88"/>
<circle cx="176.3" cy="226.1" r=".88"/>
<circle cx="202.7" cy="282.5" r=".88"/>
<circle cx="216.9" cy="289.6" r=".88"/>
<circle cx="176.3" cy="289.6" r=".88"/>
<circle cx="393.2" cy="280.7" r=".88"/>
<circle cx="366.8" cy="287.8" r=".88"/>
<circle cx="407.4" cy="287.8" r=".88"/>
<circle cx="393.2" cy="217.2" r=".88"/>
<circle cx="366.8" cy="224.3" r=".88"/>
<circle cx="407.4" cy="224.3" r=".88"/>
<circle cx="393.2" cy="153.7" r=".88"/>
<circle cx="366.8" cy="160.8" r=".88"/>
<circle cx="407.4" cy="160.8" r=".88"/>
<circle cx="393.2" cy="90.2" r=".88"/>
<circle cx="407.4" cy="97.3" r=".88"/>
<circle cx="366.8" cy="97.3" r=".88"/>
<circle cx="519.5" cy="257.8" r=".88"/>
<circle cx="465.6" cy="264.9" r=".88"/>
<circle cx="519.5" cy="254.3" r=".88"/>
<circle cx="522" cy="264.9" r=".88"/>
<circle cx="262.7" cy="340.7" r=".88"/>
<circle cx="227.4" cy="247.2" r=".88"/>
<circle cx="227.4" cy="183.7" r=".88"/>
<circle cx="227.4" cy="120.2" r=".88"/>
<circle cx="245.1" cy="120.2" r=".88"/>
<circle cx="245.1" cy="183.7" r=".88"/>
<circle cx="245.1" cy="56.7" r=".88"/>
<circle cx="417.9" cy="55" r=".88"/>
<circle cx="435.6" cy="55" r=".88"/>
<circle cx="417.9" cy="118.5" r=".88"/>
<circle cx="435.6" cy="118.5" r=".88"/>
<circle cx="417.9" cy="245.5" r=".88"/>
<circle cx="435.6" cy="182" r=".88"/>
<circle cx="435.6" cy="245.5" r=".88"/>
<circle cx="245.1" cy="247.2" r=".88"/>
<circle cx="262.7" cy="354.8" r=".88"/>
<circle cx="245.1" cy="84.9" r=".88"/>
<circle cx="245.1" cy="148.4" r=".88"/>
<circle cx="227.4" cy="56.7" r=".88"/>
<circle cx="245.1" cy="211.9" r=".88"/>
<circle cx="245.1" cy="275.4" r=".88"/>
<circle cx="435.6" cy="83.2" r=".88"/>
<circle cx="435.6" cy="146.7" r=".88"/>
<circle cx="435.6" cy="210.2" r=".88"/>
<circle cx="435.6" cy="273.7" r=".88"/>
</g>
<g font-size="7.4" fill="#00f">
<text x="232.7" y="21.4">8 relays including one 16A relay</text>
<text x="216.9" y="331.9">Optional Power Supply</text>
</g>
<text font-size="4.6" fill="#00f" x="442.6" y="384.8">Relay Outputs</text>
<g font-size="4.2">
<text x="231.3" y="52.1">+5V</text>
<text x="421.8" y="50.4">+5V</text>
<text x="421.8" y="113.9">+5V</text>
<text x="231.3" y="115.6">+5V</text>
<text x="231.3" y="179.1">+5V</text>
<text x="421.8" y="177.4">+5V</text>
<text x="91.9" y="233.8">+3V3</text>
<text x="231.3" y="242.6">+5V</text>
<text x="421.8" y="240.9">+5V</text>
<text x="91.9" y="277.9">+3V3</text>
<text x="464.1" y="287.4">L</text>
<text x="518" y="287.4">N</text>
<text x="220.8" y="347.4">+5V</text>
<text x="287.7" y="349.2">N</text>
<text x="287.7" y="363.3">L</text>
</g>
<g font-size="4.2" fill="#00f">
<text x="259.2" y="53.2">90 Ohm</text>
<text x="257.4" y="97.3">HF41F/6-ZS: 212 Ohm</text>
<text x="562.9" y="386.7">1.0</text>
<text x="474.4" y="404">2022-06-06</text>
</g>
<g font-size="3.9" fill="#800">
<text x="420.9" y="382">TITLE:</text>
<text x="549.5" y="386.7">REV:</text>
<text x="457.8" y="396.2">Company:https://github.com/gormr</text>
<text x="549.2" y="396.8">Sheet: 4/4</text>
<text x="457.8" y="403.9">Date:</text>
<text x="506.8" y="403.9">Drawn By: GoRoNb</text>
</g>
<g font-size="3.2" fill="#800">
<text x="41.6" y="6.8">1</text>
<text x="110.8" y="6.8">2</text>
<text x="179.9" y="6.8">3</text>
<text x="249.1" y="6.8">4</text>
<text x="318.2" y="6.8">5</text>
<text x="387.4" y="6.8">6</text>
<text x="456.5" y="6.8">7</text>
<text x="525.7" y="6.8">8</text>
<text x="4.1" y="41.9">A</text>
<text x="576.3" y="41.9">A</text>
<text x="4.1" y="111.1">B</text>
<text x="576.3" y="111.1">B</text>
<text x="4.1" y="180.2">C</text>
<text x="576.3" y="180.2">C</text>
<text x="4.1" y="249.3">D</text>
<text x="576.3" y="249.3">D</text>
<text x="4.1" y="318.5">E</text>
<text x="576.3" y="318.5">E</text>
<text x="41.6" y="408.6">1</text>
<text x="110.8" y="408.6">2</text>
<text x="179.9" y="408.6">3</text>
<text x="249.1" y="408.6">4</text>
<text x="318.2" y="408.6">5</text>
<text x="387.4" y="408.6">6</text>
<text x="456.5" y="408.6">7</text>
<text x="525.7" y="408.6">8</text>
</g>
<g font-size="3.2" fill="#000080">
<text x="211.8" y="42">FC-D1608HOK-600H</text>
<text x="402.3" y="40.2">FC-D1608HOK-600H</text>
<text x="458.2" y="39.8">HF41F/5-ZS</text>
<text x="458.2" y="36.6">REL204</text>
<text x="282.6" y="52">.</text>
<text x="282.6" y="48.8">TP2</text>
<text x="270" y="59.6">REL200</text>
<text x="187.4" y="65.2">R208</text>
<text x="187.4" y="68.4">10k</text>
<text x="230.3" y="68.4">REL0</text>
<text x="247.9" y="71.9">D200</text>
<text x="420.8" y="66.7">REL4</text>
<text x="438.4" y="70.2">D204</text>
<text x="166.2" y="77.3">R200</text>
<text x="356.7" y="75.5">R204</text>
<text x="377.9" y="77.5">R214</text>
<text x="420.1" y="77.3">R224</text>
<text x="437.1" y="73.8">1N4148WS T4</text>
<text x="165.6" y="80.8">10k</text>
<text x="187.4" y="82.5">10k</text>
<text x="187.4" y="79.3">R210</text>
<text x="229.6" y="82.2">10k</text>
<text x="229.6" y="79">R220</text>
<text x="246.6" y="82.5">1N4148WS T4</text>
<text x="356.1" y="79">10k</text>
<text x="377.9" y="80.7">10k</text>
<text x="420.1" y="80.5">10k</text>
<text x="180.6" y="93.2">Q200</text>
<text x="221.2" y="93.2">Q210</text>
<text x="280.9" y="91.4">TP5 .TP3</text>
<text x="291.1" y="90.9">.</text>
<text x="370.3" y="94.7">2V7002LT3G</text>
<text x="371.1" y="91.4">Q204</text>
<text x="410.9" y="94.7">2V7002LT3G</text>
<text x="411.7" y="91.4">Q214</text>
<text x="179.8" y="96.5">2V7002LT3G</text>
<text x="220.4" y="96.5">2V7002LT3G</text>
<text x="267.7" y="101.8">REL201</text>
<text x="458.2" y="100.1">REL205</text>
<text x="211.8" y="105.5">FC-D1608HOK-600H</text>
<text x="267.7" y="105.1">HF41F/5-ZS</text>
<text x="402.3" y="103.7">FC-D1608HOK-600H</text>
<text x="458.2" y="103.3">HF41F/5-ZS</text>
<text x="523.5" y="125.7">1824440000</text>
<text x="230.3" y="131.9">REL1</text>
<text x="272" y="126.7">TP6.</text>
<text x="420.8" y="130.2">REL5</text>
<text x="523.5" y="129">AC-OUT1</text>
<text x="247.9" y="135.4">D201</text>
<text x="437.1" y="137.2">1N4148WS T4</text>
<text x="438.4" y="133.7">D205</text>
<text x="166.2" y="140.8">R201</text>
<text x="187.4" y="142.8">R211</text>
<text x="229.6" y="142.5">R221</text>
<text x="246.6" y="139">1N4148WS T4</text>
<text x="356.1" y="142.5">10k</text>
<text x="356.7" y="139">R205</text>
<text x="377.9" y="141">R215</text>
<text x="420.1" y="144">10k</text>
<text x="420.1" y="140.8">R225</text>
<text x="165.6" y="144.3">10k</text>
<text x="187.4" y="146">10k</text>
<text x="229.6" y="145.7">10k</text>
<text x="377.9" y="144.2">10k</text>
<text x="371.1" y="154.9">Q205</text>
<text x="411.7" y="154.9">Q215</text>
<text x="179.8" y="160">2V7002LT3G</text>
<text x="180.6" y="156.7">Q201</text>
<text x="220.4" y="160">2V7002LT3G</text>
<text x="221.2" y="156.7">Q211</text>
<text x="370.3" y="158.2">2V7002LT3G</text>
<text x="410.9" y="158.2">2V7002LT3G</text>
<text x="267.7" y="165.3">REL202</text>
<text x="402.3" y="167.2">FC-D1608HOK-600H</text>
<text x="458.2" y="166.8">HF41F/5-ZS</text>
<text x="458.2" y="163.6">REL206</text>
<text x="523.5" y="162.7">1824440000</text>
<text x="523.5" y="166">AC-OUT2</text>
<text x="211.8" y="169">FC-D1608HOK-600H</text>
<text x="267.7" y="168.6">HF41F/5-ZS</text>
<text x="230.3" y="195.4">REL2</text>
<text x="420.8" y="193.7">REL6</text>
<text x="438.4" y="197.2">D206</text>
<text x="246.6" y="202.5">1N4148WS T4</text>
<text x="247.9" y="198.9">D202</text>
<text x="356.7" y="202.5">R206</text>
<text x="437.1" y="200.7">1N4148WS T4</text>
<text x="523.5" y="199.7">1824440000</text>
<text x="523.5" y="203">AC-OUT3</text>
<text x="165.6" y="207.8">10k</text>
<text x="166.2" y="204.3">R202</text>
<text x="187.4" y="209.5">10k</text>
<text x="187.4" y="206.3">R212</text>
<text x="229.6" y="209.2">10k</text>
<text x="229.6" y="206">R222</text>
<text x="356.1" y="206">10k</text>
<text x="377.9" y="207.7">10k</text>
<text x="377.9" y="204.5">R216</text>
<text x="420.1" y="207.5">10k</text>
<text x="420.1" y="204.3">R226</text>
<text x="180.6" y="220.2">Q202</text>
<text x="221.2" y="220.2">Q212</text>
<text x="370.3" y="221.7">2V7002LT3G</text>
<text x="371.1" y="218.4">Q206</text>
<text x="410.9" y="221.7">2V7002LT3G</text>
<text x="411.7" y="218.4">Q216</text>
<text x="179.8" y="223.5">2V7002LT3G</text>
<text x="220.4" y="223.5">2V7002LT3G</text>
<text x="458.2" y="227.1">REL207</text>
<text x="211.8" y="232.5">FC-D1608HOK-600H</text>
<text x="267.7" y="232.1">HF41F/5-ZS</text>
<text x="267.7" y="228.8">REL203</text>
<text x="402.3" y="230.7">FC-D1608HOK-600H</text>
<text x="458.2" y="230.3">HF41F/5-ZS</text>
<text x="68.4" y="234.2">U290</text>
<text x="523.5" y="236.8">1824440000</text>
<text x="523.5" y="240.1">AC-OUT4</text>
<text x="420.8" y="257.2">REL7</text>
<text x="230.3" y="258.9">REL3</text>
<text x="247.9" y="262.4">D203</text>
<text x="438.4" y="260.7">D207</text>
<text x="166.2" y="267.8">R203</text>
<text x="187.4" y="269.8">R213</text>
<text x="229.6" y="269.5">R223</text>
<text x="246.6" y="266">1N4148WS T4</text>
<text x="356.1" y="269.5">10k</text>
<text x="356.7" y="266">R207</text>
<text x="377.9" y="268">R217</text>
<text x="420.1" y="267.8">R227</text>
<text x="437.1" y="264.2">1N4148WS T4</text>
<text x="51.9" y="271.3">74HCT4051D-Q100,11</text>
<text x="96.8" y="274.8">C91</text>
<text x="165.6" y="271.3">10k</text>
<text x="187.4" y="273">10k</text>
<text x="229.6" y="272.7">10k</text>
<text x="377.9" y="271.2">10k</text>
<text x="420.1" y="271">10k</text>
<text x="523.5" y="272.1">1824440000</text>
<text x="523.5" y="275.4">AC-MAINS</text>
<text x="93.3" y="278.6">100nF</text>
<text x="371.1" y="281.9">Q207</text>
<text x="411.7" y="281.9">Q217</text>
<text x="179.8" y="287">2V7002LT3G</text>
<text x="180.6" y="283.7">Q203</text>
<text x="220.4" y="287">2V7002LT3G</text>
<text x="221.2" y="283.7">Q213</text>
<text x="370.3" y="285.2">2V7002LT3G</text>
<text x="410.9" y="285.2">2V7002LT3G</text>
<text x="236.1" y="347.2">U2</text>
<text x="265.9" y="352.1">VDR</text>
<text x="265.9" y="348.9">R57</text>
<text x="274.9" y="352.4">F1</text>
<text x="223.7" y="361.3">HLK-5M05_C917669</text>
<text x="257.5" y="361.2">Fuse-5x20mm</text>
</g>
<g font-size="3.2" fill="#00f">
<text x="451.1" y="51.7" transform="rotate(-90 451.1 51.7)">1</text>
<text x="458.2" y="51.7" transform="rotate(-90 458.2 51.7)">2</text>
<text x="461.7" y="51.7" transform="rotate(-90 461.7 51.7)">3</text>
<text x="465.2" y="51.7" transform="rotate(-90 465.2 51.7)">4</text>
<text x="468.7" y="51.7" transform="rotate(-90 468.7 51.7)">5</text>
<text x="295.2" y="55.8">L0</text>
<text x="476.8" y="54.1">L4</text>
<text x="129.4" y="70">RelEnable</text>
<text x="367.5" y="68.2">RelEnable</text>
<text x="334" y="103.5">MuxR4</text>
<text x="512.1" y="107">L0</text>
<text x="523.3" y="107.5">4</text>
<text x="523.3" y="111.1">3</text>
<text x="526.8" y="112.8">3</text>
<text x="526.8" y="109.3">4</text>
<text x="260.6" y="116.9" transform="rotate(-90 260.6 116.9)">1</text>
<text x="267.7" y="116.9" transform="rotate(-90 267.7 116.9)">2</text>
<text x="271.2" y="116.9" transform="rotate(-90 271.2 116.9)">3</text>
<text x="274.7" y="116.9" transform="rotate(-90 274.7 116.9)">4</text>
<text x="278.2" y="116.9" transform="rotate(-90 278.2 116.9)">5</text>
<text x="286.3" y="119.3">L1</text>
<text x="451.1" y="115.2" transform="rotate(-90 451.1 115.2)">1</text>
<text x="458.2" y="115.2" transform="rotate(-90 458.2 115.2)">2</text>
<text x="461.7" y="115.2" transform="rotate(-90 461.7 115.2)">3</text>
<text x="465.2" y="115.2" transform="rotate(-90 465.2 115.2)">4</text>
<text x="468.7" y="115.2" transform="rotate(-90 468.7 115.2)">5</text>
<text x="476.8" y="117.6">L5</text>
<text x="512.1" y="114.1">L1</text>
<text x="523.3" y="118.1">1</text>
<text x="523.3" y="114.6">2</text>
<text x="526.8" y="119.9">1</text>
<text x="526.8" y="116.3">2</text>
<text x="367.5" y="131.7">RelEnable</text>
<text x="177" y="133.5">RelEnable</text>
<text x="512.1" y="144">L2</text>
<text x="523.3" y="148.1">3</text>
<text x="523.3" y="144.6">4</text>
<text x="526.8" y="149.9">3</text>
<text x="526.8" y="146.3">4</text>
<text x="512.1" y="151.1">L3</text>
<text x="523.3" y="155.2">1</text>
<text x="523.3" y="151.6">2</text>
<text x="526.8" y="153.4">2</text>
<text x="526.8" y="156.9">1</text>
<text x="334" y="167">MuxR5</text>
<text x="451.1" y="178.7" transform="rotate(-90 451.1 178.7)">1</text>
<text x="458.2" y="178.7" transform="rotate(-90 458.2 178.7)">2</text>
<text x="461.7" y="178.7" transform="rotate(-90 461.7 178.7)">3</text>
<text x="465.2" y="178.7" transform="rotate(-90 465.2 178.7)">4</text>
<text x="468.7" y="178.7" transform="rotate(-90 468.7 178.7)">5</text>
<text x="260.6" y="180.4" transform="rotate(-90 260.6 180.4)">1</text>
<text x="267.7" y="180.4" transform="rotate(-90 267.7 180.4)">2</text>
<text x="271.2" y="180.4" transform="rotate(-90 271.2 180.4)">3</text>
<text x="274.7" y="180.4" transform="rotate(-90 274.7 180.4)">4</text>
<text x="278.2" y="180.4" transform="rotate(-90 278.2 180.4)">5</text>
<text x="286.3" y="182.8">L2</text>
<text x="476.8" y="181.1">L6</text>
<text x="512.1" y="181.1">L4</text>
<text x="523.3" y="185.1">3</text>
<text x="523.3" y="181.6">4</text>
<text x="526.8" y="183.4">4</text>
<text x="512.1" y="188.1">L5</text>
<text x="523.3" y="188.7">2</text>
<text x="526.8" y="190.4">2</text>
<text x="526.8" y="186.9">3</text>
<text x="177" y="197">RelEnable</text>
<text x="367.5" y="195.2">RelEnable</text>
<text x="523.3" y="192.2">1</text>
<text x="526.8" y="194">1</text>
<text x="512.1" y="218.1">L6</text>
<text x="523.3" y="218.7">4</text>
<text x="526.8" y="220.4">4</text>
<text x="512.1" y="225.2">L7</text>
<text x="523.3" y="225.7">2</text>
<text x="523.3" y="222.2">3</text>
<text x="526.8" y="227.5">2</text>
<text x="526.8" y="223.9">3</text>
<text x="334" y="230.5">MuxR6</text>
<text x="523.3" y="229.2">1</text>
<text x="526.8" y="231">1</text>
<text x="44.7" y="237.5">MuxR4</text>
<text x="59.4" y="238.1">1</text>
<text x="62.9" y="239.8">Y4</text>
<text x="28.8" y="244.6">MuxRel</text>
<text x="44.7" y="241.1">MuxR6</text>
<text x="59.4" y="241.6">2</text>
<text x="59.4" y="245.1">3</text>
<text x="62.9" y="243.3">Y6</text>
<text x="74" y="243.3">Y2</text>
<text x="79.4" y="245.1">14</text>
<text x="79.4" y="241.6">15</text>
<text x="95.8" y="241.1">MuxR2</text>
<text x="95.8" y="244.6">MuxR1</text>
<text x="260.6" y="244" transform="rotate(-90 260.6 244)">1</text>
<text x="267.7" y="244" transform="rotate(-90 267.7 244)">2</text>
<text x="271.2" y="244" transform="rotate(-90 271.2 244)">3</text>
<text x="274.7" y="244" transform="rotate(-90 274.7 244)">4</text>
<text x="278.2" y="244" transform="rotate(-90 278.2 244)">5</text>
<text x="451.1" y="242.2" transform="rotate(-90 451.1 242.2)">1</text>
<text x="458.2" y="242.2" transform="rotate(-90 458.2 242.2)">2</text>
<text x="461.7" y="242.2" transform="rotate(-90 461.7 242.2)">3</text>
<text x="465.2" y="242.2" transform="rotate(-90 465.2 242.2)">4</text>
<text x="468.7" y="242.2" transform="rotate(-90 468.7 242.2)">5</text>
<text x="476.8" y="244.6">L7</text>
<text x="44.7" y="248.1">MuxR7</text>
<text x="44.7" y="251.6">MuxR5</text>
<text x="59.4" y="248.6">4</text>
<text x="62.9" y="246.9">Z</text>
<text x="62.9" y="250.4">Y7</text>
<text x="74" y="250.4">Y0</text>
<text x="74" y="246.9">Y1</text>
<text x="79.4" y="248.6">13</text>
<text x="95.8" y="248.1">MuxR0</text>
<text x="95.8" y="251.6">MuxR3</text>
<text x="286.3" y="246.3">L3</text>
<text x="59.4" y="252.2">5</text>
<text x="59.4" y="255.7">6</text>
<text x="62.9" y="253.9">Y5</text>
<text x="62.9" y="257.5">E#</text>
<text x="73.8" y="257.5">S0</text>
<text x="74" y="253.9">Y3</text>
<text x="79.4" y="255.7">11</text>
<text x="79.4" y="252.2">12</text>
<text x="101.1" y="255.2">Mux0</text>
<text x="523.3" y="257.5">3</text>
<text x="523.3" y="253.9">4</text>
<text x="526.8" y="255.7">4</text>
<text x="73.8" y="261">S1</text>
<text x="79.4" y="262.7">9</text>
<text x="79.4" y="259.2">10</text>
<text x="101.1" y="258.7">Mux1</text>
<text x="101.1" y="262.2">Mux2</text>
<text x="177" y="260.5">RelEnable</text>
<text x="367.5" y="258.7">RelEnable</text>
<text x="523.3" y="261">2</text>
<text x="526.8" y="262.7">2</text>
<text x="526.8" y="259.2">3</text>
<text x="73.8" y="264.5">S2</text>
<text x="523.3" y="264.5">1</text>
<text x="526.8" y="266.3">1</text>
<text x="334" y="294">MuxR7</text>
<text x="223.5" y="350.9">4</text>
<text x="227" y="352.7">+VO</text>
<text x="239.4" y="352.7">AC(N)</text>
<text x="250.5" y="350.9">1</text>
<text x="223.5" y="354.5">3</text>
<text x="227" y="356.2">-VO</text>
<text x="240" y="356.2">AC(L)</text>
<text x="250.5" y="354.5">2</text>
</g>
<g font-size="3.2">
<text x="267.7" y="62" transform="rotate(-90 267.7 62)">2</text>
<text x="281.8" y="62" transform="rotate(-90 281.8 62)">4</text>
<text x="285.3" y="62" transform="rotate(-90 285.3 62)">6</text>
<text x="288.8" y="62" transform="rotate(-90 288.8 62)">8</text>
<text x="267.7" y="81.7" transform="rotate(-90 267.7 81.7)">1</text>
<text x="281.8" y="81.7" transform="rotate(-90 281.8 81.7)">3</text>
<text x="285.3" y="81.7" transform="rotate(-90 285.3 81.7)">5</text>
<text x="288.8" y="81.7" transform="rotate(-90 288.8 81.7)">7</text>
<text x="59.4" y="259.2">7</text>
<text x="59.4" y="262.7">8</text>
<text x="62.9" y="261">VEE</text>
<text x="62.9" y="264.5">VSS</text>
</g>
<g font-size="3.2" fill="#f00">
<text x="71.4" y="239.8">VCC</text>
<text x="79.4" y="238.1">16</text>
</g>
<g font-size="1.4" fill="#238d23">
<text x="175.6" y="88.8">D</text>
<text x="216.1" y="88.8">D</text>
<text x="366.1" y="87.1">D</text>
<text x="406.6" y="87.1">D</text>
<text x="171.3" y="92">G</text>
<text x="211.9" y="92">G</text>
<text x="361.8" y="90.2">G</text>
<text x="366.1" y="94.5">S</text>
<text x="402.4" y="90.2">G</text>
<text x="406.6" y="94.5">S</text>
<text x="175.6" y="96.2">S</text>
<text x="216.1" y="96.2">S</text>
<text x="171.3" y="155.5">G</text>
<text x="175.6" y="152.3">D</text>
<text x="211.9" y="155.5">G</text>
<text x="216.1" y="152.3">D</text>
<text x="361.8" y="153.7">G</text>
<text x="366.1" y="150.6">D</text>
<text x="402.4" y="153.7">G</text>
<text x="406.6" y="150.6">D</text>
<text x="175.6" y="159.7">S</text>
<text x="216.1" y="159.7">S</text>
<text x="366.1" y="158">S</text>
<text x="406.6" y="158">S</text>
<text x="175.6" y="215.8">D</text>
<text x="216.1" y="215.8">D</text>
<text x="366.1" y="214.1">D</text>
<text x="406.6" y="214.1">D</text>
<text x="171.3" y="219">G</text>
<text x="211.9" y="219">G</text>
<text x="361.8" y="217.2">G</text>
<text x="366.1" y="221.5">S</text>
<text x="402.4" y="217.2">G</text>
<text x="406.6" y="221.5">S</text>
<text x="175.6" y="223.2">S</text>
<text x="216.1" y="223.2">S</text>
<text x="175.6" y="279.3">D</text>
<text x="216.1" y="279.3">D</text>
<text x="361.8" y="280.7">G</text>
<text x="366.1" y="277.6">D</text>
<text x="402.4" y="280.7">G</text>
<text x="406.6" y="277.6">D</text>
<text x="171.3" y="282.5">G</text>
<text x="175.6" y="286.7">S</text>
<text x="211.9" y="282.5">G</text>
<text x="216.1" y="286.7">S</text>
<text x="366.1" y="285">S</text>
<text x="406.6" y="285">S</text>
</g>
</svg>
